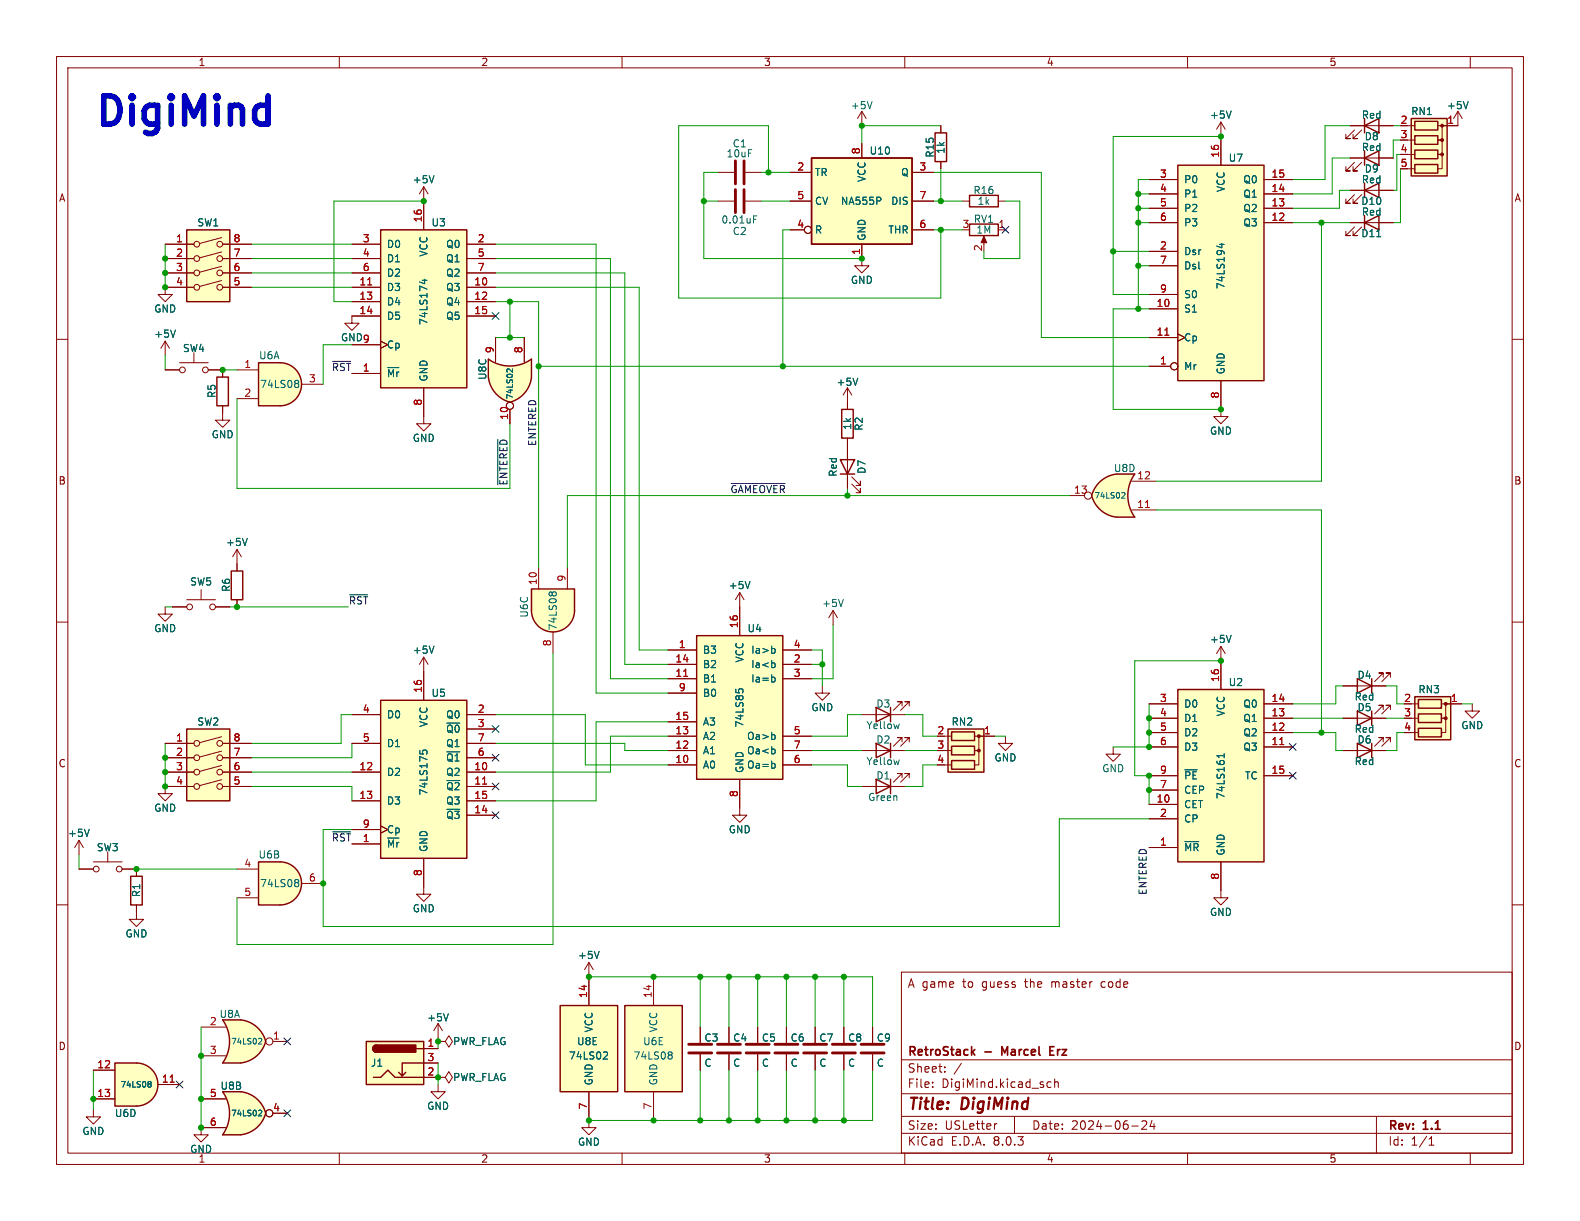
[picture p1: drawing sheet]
<svg xmlns="http://www.w3.org/2000/svg" width="279mm" height="216mm" viewBox="0 0 279 216" stroke-linecap="round" stroke-linejoin="round" font-family="sans-serif">
<g fill="none" stroke="#840000" stroke-width=".18">
<path d="M10 10h259.4v195.9h-259.4zM12 12h255.4v191.9h-255.4zM60 10v2M110 10v2M152.4 19.7l-.8 1.3M152.4 19.7v2.5M152.4 19.7l.8 1.3M160 10v2M210 10v2M260 10v2M166.4 22.2v1.3M166.4 28.6v1.2"/>
<path d="M170.2 35.6h1.2M176.5 35.6h1.3M10 60h2M29.2 50.8v1.3h1.3l-1.3 1.2-1.3-1.2h1.3M152.4 45.7v1.3h1.3l-1.3 1.3-1.3-1.3h1.3M267.4 60h2M29.2 65.4h2.5M29.2 60.3l-.8 1.3M29.2 60.3v2.6M29.2 60.3l.8 1.3M31.7 64.1h5.1M34.3 62.4v1.7"/>
<path d="M36.8 65.4h2.6M10 110h2M267.4 110h2M10 160h2M267.4 160h2M159.4 171.9h108v32h-108zM139.1 181.6v2.8M139.1 186.4v2.8M159.4 197.4h108M159.4 193.4h108M159.4 187.4h108M164.9 192.1v.2"/>
<path d="M164.9 191.4v.1M167.1 189.4v.2M167.1 188.7v.1M170 188l-1.3 1.9M176.3 198.7l-.3 .1M179.4 197.4v3M185.9 191.4l-.5-.1-.3 .3v.4l.2 .2h.6M186.5 191.4l.2-.1 .4 .1v.9M186.5 190.8v1.5M200.1 199.1h1.2M201.9 198.3l.6-.1 .2 .1 .1 .3-.9 1.1h.9M203.7 198.1l-.3 1.1h.9"/>
<path d="M204.1 198.7v1M243.4 197.4v6.5M60 203.9v2M110 203.9v2M159.4 200.4h108M160 203.9v2M210 203.9v2M252.7 202.5h.9M252.7 201.4l.4-.4v1.5M260 203.9v2"/>
<circle cx="32.3" cy="65.4" r=".51"/>
<circle cx="36.3" cy="65.4" r=".51"/>
</g>
<path d="M172 186l.4 .6M172.4 185.6l-.6 .5M177.7 186.1l-.5-1v1.5M185.7 185.8h.5M186.4 185.1h-.7v1.5h.7" fill="none" stroke="#840000" stroke-width=".3"/>
<path d="M154.2 18l-.4 1.2M31 58.4l-.4 1.2" fill="none" stroke="#006464" stroke-width=".18"/>
<path d="M165.4 23.5h2v5.1h-2zM171.4 34.5h5.1v2.1h-5.1z" fill="none" stroke="#840000" stroke-width=".25"/>
<path d="M137 186.2h4.1M137 184.7h4.1" fill="none" stroke="#840000" stroke-width=".51"/>
<path d="M33 40.6h7.6v12.7h-7.6z" fill="#ffffc2"/>
<g fill="none" stroke="#840000" stroke-width=".18">
<path d="M29.2 43.2h5.1M29.2 45.7h5.1M29.2 48.3h5.1M29.2 50.8h5.1M39.2 49.6l-3.9 1M39.2 47.1l-3.9 1M39.2 44.6l-3.9 1M39.2 42l-3.9 1.1M39.4 43.2h5M39.4 45.7h5M39.4 48.3h5M39.4 50.8h5"/>
<path d="M174 42.2v1M176.5 40.6h1.3M215.9 72.4v1.3h1.3l-1.3 1.2-1.3-1.2h1.3M41.9 97.2v3.8M41.9 97.2l-.8 1.2M41.9 97.2l.8 1.2M29.2 107.3v1.3h1.3l-1.3 1.3-1.3-1.3h1.3M30.5 107.3h2.5M33 106h5.1M35.6 104.3v1.7M38.1 107.3h2.5M41.9 106v1.3"/>
<circle cx="34.8" cy="43.2" r=".51"/>
<circle cx="34.8" cy="45.7" r=".51"/>
<circle cx="34.8" cy="48.3" r=".51"/>
<circle cx="34.8" cy="50.8" r=".51"/>
<circle cx="38.9" cy="48.3" r=".51"/>
<circle cx="38.9" cy="45.7" r=".51"/>
<circle cx="38.9" cy="43.2" r=".51"/>
<circle cx="38.9" cy="50.8" r=".51"/>
<circle cx="33.5" cy="107.3" r=".51"/>
<circle cx="37.6" cy="107.3" r=".51"/>
</g>
<path d="M171.4 39.6h5.1v2.1h-5.1zM33 40.6h7.6v12.7h-7.6zM40.9 101h2v5h-2z" fill="none" stroke="#840000" stroke-width=".25"/>
<path d="M174 41.8l.5 1.1h-1z" fill="#840000" stroke="#840000" stroke-width=".18"/>
<path d="M43.7 95.2l-.4 1.3" fill="none" stroke="#006464" stroke-width=".18"/>
<path d="M208.3 29.2h15.2v38.1h-15.2z" fill="#ffffc2"/>
<path d="M208.3 29.2h15.2v38.1h-15.2z" fill="none" stroke="#840000" stroke-width=".25"/>
<g fill="none" stroke="#840000" stroke-width=".18">
<path d="M203.2 39.4h5.1M203.2 36.8h5.1M203.2 34.3h5.1M203.2 31.8h5.1M215.9 21.6v7.6M215.9 21.6l-.8 1.3M215.9 21.6l.8 1.3M223.5 39.4h5.1M223.5 36.8h5.1M223.5 34.3h5.1M223.5 31.8h5.1M203.2 54.6h5.1"/>
<path d="M203.2 59.7h5.1M203.2 44.5h5.1M203.2 47h5.1M203.2 52.1h5.1M208.3 59.1l1.2 .6-1.2 .6M203.2 64.8h3.8M215.9 67.3v5.1"/>
<circle cx="207.6" cy="64.8" r=".63"/>
</g>
<path d="M206 59.3h.7" fill="none" stroke="#a90000" stroke-width=".18"/>
<path d="M217.7 19.6l-.4 1.3M215.6 43.2h.9M216.1 43v.8l-1-.3" fill="none" stroke="#006464" stroke-width=".18"/>
<path d="M250.2 123.2h6.3v7.6h-6.3z" fill="#ffffc2"/>
<path d="M38.4 66.7h2v5.1h-2zM240 120l2.6 1.3-2.6 1.3zM242.6 120v2.6M250.2 123.2h6.3v7.6h-6.3zM250.8 123.7h4.1v1.5h-4.1zM250.8 126.2h4.1v1.6h-4.1zM250.8 128.8h4.1v1.5h-4.1z" fill="none" stroke="#840000" stroke-width=".25"/>
<g fill="#840000" stroke="#840000" stroke-width=".18">
<circle cx="255.7" cy="124.5" r=".25"/>
<circle cx="255.7" cy="127" r=".25"/>
</g>
<g fill="none" stroke="#840000" stroke-width=".18">
<path d="M39.4 71.8v2.5h1.2l-1.2 1.3-1.3-1.3h1.3M39.4 65.4v1.3M215.9 114.3l-.8 1.3M215.9 114.3v2.5M215.9 114.3l.8 1.3M244.6 119.8v-.8h-.8h.8l-1.5 1.5M245.9 119.8v-.8h-.8h.8l-1.6 1.5M237.5 121.3h7.6M249.6 124.5h1.2M249.6 127h1.2M249.6 129.5h1.2M254.9 124.5h.8v2.5h-.8h.8v2.5h-.8"/>
<path d="M255.9 124.5h2.5M260.3 124.5v1.2h1.3l-1.3 1.3-1.2-1.3h1.2"/>
</g>
<path d="M217.7 112.3l-.4 1.3" fill="none" stroke="#006464" stroke-width=".18"/>
<path d="M49.5 64.1a3.8 3.8 0 0 1 3.8 3.8 3.8 3.8 0 0 1-3.8 3.9z" fill="#ffffc2" stroke="#ffffc2" stroke-width=".18"/>
<path d="M45.7 64.1h3.8v7.7h-3.8z" fill="#ffffc2"/>
<path d="M45.7 64.1h3.8a3.8 3.8 0 0 1 3.8 3.8 3.8 3.8 0 0 1-3.8 3.9h-3.8zM240 131.4l2.6 1.3-2.6 1.3zM240 125.7l2.6 1.3-2.6 1.3zM242.6 125.7v2.6M242.6 131.4v2.6" fill="none" stroke="#840000" stroke-width=".25"/>
<g fill="none" stroke="#840000" stroke-width=".18">
<path d="M41.9 65.4h3.8M41.9 70.5h3.8M53.3 67.9h3.8M237.5 132.7h7.6M237.5 127h7.6M244.6 131.2v-.8h-.8h.8l-1.5 1.6M244.6 125.5v-.8h-.8h.8l-1.5 1.5M245.9 131.2v-.8h-.8h.8l-1.6 1.6M245.9 125.5v-.8h-.8h.8l-1.6 1.5M74.9 156.8v1.3h1.3l-1.3 1.3-1.2-1.3h1.2M215.9 157.5v1.3h1.3l-1.3 1.2-1.3-1.2h1.3M104.1 170.2l-.7 1.3"/>
<path d="M104.1 170.2v2.5M104.1 170.2l.8 1.3M77.5 190.5h1.2l.7-1 .6 1-.6 1-.7-1M77.5 190.5h.1M77.5 181l-.8 1.2M77.5 181v2.5M77.5 181l.7 1.2M134 181.6v2.8M134 186.4v2.8"/>
</g>
<path d="M52.3 67.3h.3l.2 .2-.2 .3M52.3 67.8h.3M52.6 67.8l.2 .2v.3l-.1 .2h-.4M79.3 179.2l-.4 1.3M106 168.2l-.5 1.3" fill="none" stroke="#006464" stroke-width=".18"/>
<path d="M132 186.2h4M132 184.7h4" fill="none" stroke="#840000" stroke-width=".51"/>
<path d="M64.8 184.2h10.1v7.6h-10.1z" fill="#ffffc2"/>
<path d="M64.8 184.2h10.1v7.6h-10.1zM66 190.5h1.3l1.3-1.3 1.2 1.3h5.1M66.5 184.8a.64 .64 0 0 0-.6 .6 .64 .64 0 0 0 .6 .7M71.8 189.6l-.7 .6M73.7 185.4h1.2M74.9 188h-3.8v2.2l-.6-.6" fill="none" stroke="#840000" stroke-width=".25"/>
<g fill="#840000" stroke="#840000" stroke-width=".25">
<path d="M66.1 185l.4-.2v1.3a.63 .63 0 0 1-.5-.4 .63 .63 0 0 1 .1-.7z"/>
<path d="M66.5 184.8h7v1.3h-7z"/>
</g>
<path d="M74.9 185.4h2.6M74.9 190.5h2.6M74.9 188h2.6" fill="none" stroke="#840000" stroke-width=".18"/>
<path d="M208.3 121.9h15.2v30.5h-15.2z" fill="#ffffc2"/>
<path d="M241.3 39.4l2.5-1.3v2.5zM241.3 33.7l2.5-1.3v2.5zM241.3 27.9l2.5-1.2v2.5zM241.3 22.2l2.5-1.2v2.5zM241.3 21v2.5M241.3 26.7v2.5M241.3 32.4v2.5M241.3 38.1v2.5M208.3 121.9h15.2v30.5h-15.2z" fill="none" stroke="#840000" stroke-width=".25"/>
<g fill="none" stroke="#840000" stroke-width=".18">
<path d="M257.8 19.7l-.8 1.3M257.8 19.7v2.5M257.8 19.7l.8 1.3M238.8 39.4h7.6M238.8 33.7h7.6M238.8 27.9h7.6M238.8 22.2h7.6M239.5 34.4l-1.5 1.5h.8h-.8v-.7M239.5 28.7l-1.5 1.5h.8h-.8v-.7M239.5 23l-1.5 1.5h.8h-.8v-.8M240.8 34.4l-1.5 1.5h.7h-.7v-.7M240.8 28.7l-1.5 1.5h.7h-.7v-.7"/>
<path d="M240.8 23l-1.5 1.5h.7h-.7v-.8M239.5 40.1l-1.5 1.6h.8h-.8v-.8M240.8 40.1l-1.5 1.6h.7h-.7v-.8M215.9 116.8v5.1M203.2 132.1h5.1M203.2 129.5h5.1M203.2 127h5.1M203.2 124.5h5.1M203.2 137.2h5.1M203.2 139.7h5.1M223.5 132.1h5.1M223.5 129.5h5.1"/>
<path d="M223.5 127h5.1M223.5 124.5h5.1M223.5 137.2h5.1M203.2 149.9h5.1M203.2 142.2h5.1M203.2 144.8h5.1M215.9 152.4v5.1M77.5 184.2h1.2l.7-1.1 .6 1.1-.6 1-.7-1M77.5 184.2h.1"/>
</g>
<path d="M259.6 18l-.4 1.2M243.4 41.9h.8M209.5 136.1h2.2M216.5 133.3v.7M216.5 133.6h-1.3l.4 .4M209.5 148.8h2.5" fill="none" stroke="#006464" stroke-width=".18"/>
<path d="M226.3 131.7h.7" fill="none" stroke="#a90000" stroke-width=".18"/>
<path d="M249.6 21h6.3v10.1h-6.3z" fill="#ffffc2"/>
<path d="M249.6 21h6.3v10.1h-6.3zM250.2 21.5h4.1v1.5h-4.1zM250.2 24h4.1v1.5h-4.1zM250.2 26.5h4.1v1.6h-4.1zM250.2 29.1h4.1v1.5h-4.1z" fill="none" stroke="#840000" stroke-width=".25"/>
<g fill="#840000" stroke="#840000" stroke-width=".18">
<circle cx="255" cy="22.2" r=".25"/>
<circle cx="255" cy="24.8" r=".25"/>
<circle cx="255" cy="27.3" r=".25"/>
</g>
<path d="M127 30.5h2.8M131.8 30.5h2.8M248.9 22.2h1.3M248.9 24.8h1.3M248.9 27.3h1.3M248.9 29.8h1.3M254.3 22.2h.7v2.6h-.7h.7v2.5h-.7h.7v2.5h-.7M255.3 22.2h2.5M77.5 191.8v1.2h1.2l-1.2 1.3-1.3-1.3h1.3" fill="none" stroke="#840000" stroke-width=".18"/>
<path d="M130 28.4v4.1M131.6 28.4v4.1" fill="none" stroke="#840000" stroke-width=".51"/>
<path d="M99.1 177.8h10.1v15.2h-10.1z" fill="#ffffc2"/>
<path d="M148.8 72.4h2.1v5.1h-2.1zM148.6 81.3h2.5l-1.2 2.5zM148.6 83.8h2.5M99.1 177.8h10.1v15.2h-10.1z" fill="none" stroke="#840000" stroke-width=".25"/>
<path d="M149.9 68.6l-.8 1.3M149.9 68.6v3.8M149.9 77.5v8.9M149.9 68.6l.7 1.3M150.6 85.6l1.5 1.5v-.7v.7h-.7M150.6 84.3l1.5 1.6v-.8v.8h-.7M104.1 172.7v5.1M104.1 193v5.1" fill="none" stroke="#840000" stroke-width=".18"/>
<path d="M151.7 66.9l-.4 1.2M106.9 186l.4 .1 .1 .3-.8 .9h.8" fill="none" stroke="#006464" stroke-width=".18"/>
<path d="M110.5 177.8h10.1v15.2h-10.1z" fill="#ffffc2"/>
<path d="M110.5 177.8h10.1v15.2h-10.1z" fill="none" stroke="#840000" stroke-width=".25"/>
<path d="M115.6 172.7v5.1M115.6 193v5.1" fill="none" stroke="#840000" stroke-width=".18"/>
<path d="M118.4 186h.2l.3 .2-.3 .3M118.4 186.5h.2M118.6 186.5l.3 .3v.2l-.2 .2-.3 .1" fill="none" stroke="#006464" stroke-width=".18"/>
<path d="M143.5 27.9h17.8v15.3h-17.8z" fill="#ffffc2"/>
<path d="M143.5 27.9h17.8v15.3h-17.8z" fill="none" stroke="#840000" stroke-width=".25"/>
<g fill="none" stroke="#840000" stroke-width=".18">
<path d="M127 35.6h2.8M131.8 35.6h2.8M139.7 30.5h3.8M139.7 35.6h3.8M152.4 25.4v2.5M161.3 30.5h3.8M161.3 35.6h3.8M139.7 40.6h2.5M152.4 43.2v2.5M161.3 40.6h3.8M145.4 121.3v1.3h1.3l-1.3 1.2-1.3-1.2h1.3M130.8 142.9v1.2h1.3l-1.3 1.3-1.3-1.3h1.3"/>
<circle cx="142.9" cy="40.6" r=".63"/>
</g>
<path d="M133.3 38.8h.4M133.3 38.2h.6M155.7 35v.4" fill="none" stroke="#006464" stroke-width=".18"/>
<path d="M130 33.5v4.1M131.6 33.5v4.1" fill="none" stroke="#840000" stroke-width=".51"/>
<path d="M123.2 112.4h15.2v25.4h-15.2z" fill="#ffffc2"/>
<path d="M123.2 112.4h15.2v25.4h-15.2zM154.9 131.4l2.6 1.3-2.6 1.3zM154.9 125.1l2.6 1.3-2.6 1.2zM154.9 137.8l2.6 1.3-2.6 1.2zM157.5 125.1v2.5M157.5 131.4v2.6M157.5 137.8v2.5" fill="none" stroke="#840000" stroke-width=".25"/>
<g fill="none" stroke="#840000" stroke-width=".18">
<path d="M118.1 114.9h5.1M118.1 117.5h5.1M130.8 107.3v5.1M138.4 114.9h5.1M138.4 117.5h5.1M118.1 135.3h5.1M118.1 120h5.1M118.1 132.7h5.1M118.1 130.2h5.1M118.1 127.6h5.1M118.1 122.6h5.1M130.8 137.8v5.1"/>
<path d="M138.4 135.3h5.1M138.4 120h5.1M138.4 132.7h5.1M138.4 130.2h5.1M152.4 132.7h7.6M152.4 126.4h7.6M152.4 139.1h7.6M159.5 131.2v-.8h-.8h.8l-1.5 1.6M159.5 124.8v-.7h-.8h.8l-1.5 1.5M159.5 137.5v-.7h-.8h.8l-1.5 1.5M160.8 131.2v-.8h-.8h.8l-1.5 1.6M160.8 124.8v-.7h-.8h.8l-1.5 1.5"/>
<path d="M160.8 137.5v-.7h-.8h.8l-1.5 1.5"/>
</g>
<path d="M120.9 119.6h.7" fill="none" stroke="#a90000" stroke-width=".18"/>
<path d="M136.6 117.2l.4 .1 .1 .1-.1 .5-.4 .2M136.6 114.7h.4l.1 .2-.1 .5-.4 .1M136.6 119.7l.4 .1 .1 .2-.1 .5-.4 .1M130.1 121.9v.6M130.6 122.3v-.3l.2-.2 .5 .1 .1 .4M136.8 129.9l.3 .2v.4l-.3 .3M136.8 132.4l.3 .3v.4l-.3 .2M136.8 135l.3 .2v.4l-.3 .2M159 134.4l-.2 .8M159 128l-.2 .8" fill="none" stroke="#006464" stroke-width=".18"/>
<path d="M167.6 128.9h6.4v7.6h-6.4z" fill="#ffffc2"/>
<path d="M167.6 128.9h6.4v7.6h-6.4zM168.3 129.4h4v1.5h-4zM168.3 132h4v1.5h-4zM168.3 134.5h4v1.5h-4z" fill="none" stroke="#840000" stroke-width=".25"/>
<g fill="#840000" stroke="#840000" stroke-width=".18">
<circle cx="173.1" cy="130.2" r=".25"/>
<circle cx="173.1" cy="132.7" r=".25"/>
</g>
<path d="M130.8 104.8l-.8 1.2M130.8 104.8v2.5M130.8 104.8l.8 1.2M147.3 108l-.7 1.2M147.3 108v2.5M147.3 108l.8 1.2M167 130.2h1.3M167 132.7h1.3M167 135.3h1.3M172.3 130.2h.8v2.5h-.8h.8v2.6h-.8M173.4 130.2h2.5" fill="none" stroke="#840000" stroke-width=".18"/>
<path d="M132.6 102.8l-.4 1.3M149.1 106l-.4 1.3" fill="none" stroke="#006464" stroke-width=".18"/>
<path d="M194.3 85.4a5.2 5.2 0 0 1 3.2-1.6l.6 5.2-5.1-1.4 .5-1.1z" fill="#ffffc2" stroke="#ffffc2" stroke-width=".18"/>
<path d="M197.5 83.8h3.2M197.5 91.4h3.2" fill="none" stroke="#ffffc2" stroke-width=".18"/>
<path d="M197.5 83.8h3.2a6.7 6.7 0 0 0 0 7.6h-3.2z" fill="#ffffc2"/>
<g fill="#ffffc2" stroke="#ffffc2" stroke-width=".18">
<path d="M193 87.6l5-1.3-.5 5.1a5.1 5.1 0 0 1-4.5-3.8z"/>
<path d="M42 182.8l5 1.3a5.2 5.2 0 0 1-4.4 3.9z"/>
</g>
<path d="M197.5 91.4h3.2a6.6 6.6 0 0 1 0-7.6h-3.2a5.2 5.2 0 0 0-4.5 3.8 5.1 5.1 0 0 0 4.5 3.8" fill="none" stroke="#840000" stroke-width=".25"/>
<g fill="none" stroke="#840000" stroke-width=".18">
<path d="M189.2 87.6h2.6M200.2 90.2h4.3M200.2 85.1h4.3M177.8 130.2v1.2h1.3l-1.3 1.3-1.3-1.3h1.3M196.8 132.1v1.3h1.3l-1.3 1.2-1.2-1.2h1.2M35.6 199.4v1.3h1.2l-1.2 1.2-1.3-1.2h1.3"/>
<circle cx="192.4" cy="87.6" r=".63"/>
</g>
<path d="M202.6 89.8h.7" fill="none" stroke="#a90000" stroke-width=".18"/>
<path d="M198.5 87.1h.3l.1 .3-.6 .7h.6" fill="none" stroke="#006464" stroke-width=".18"/>
<path d="M39.4 188h3.1M39.4 180.3h3.1" fill="none" stroke="#ffffc2" stroke-width=".18"/>
<path d="M39.4 180.3h3.1v7.7h-3.1a6.7 6.7 0 0 0 0-7.7z" fill="#ffffc2"/>
<g fill="#ffffc2" stroke="#ffffc2" stroke-width=".18">
<path d="M42.6 180.3a5.1 5.1 0 0 1 4.4 3.9l-5 1.3z"/>
<path d="M42 195.5l5 1.3a5.2 5.2 0 0 1-4.4 3.9z"/>
</g>
<path d="M42.5 180.3h-3.1a6.6 6.6 0 0 1 0 7.7h3.1M42.6 180.3a5.1 5.1 0 0 1 4.4 3.8 5.2 5.2 0 0 1-4.4 3.9" fill="none" stroke="#840000" stroke-width=".25"/>
<g fill="none" stroke="#840000" stroke-width=".18">
<path d="M35.6 181.6h4.3M35.6 186.7h4.3M48.3 184.2h2.5"/>
<circle cx="47.6" cy="184.1" r=".63"/>
</g>
<path d="M45.9 183.6l.3 .1 .1 .2-.6 .7h.6" fill="none" stroke="#006464" stroke-width=".18"/>
<path d="M39.4 193h3.1M39.4 200.7h3.1" fill="none" stroke="#ffffc2" stroke-width=".18"/>
<path d="M39.4 193h3.1v7.7h-3.1a6.7 6.7 0 0 0 0-7.7z" fill="#ffffc2"/>
<g fill="#ffffc2" stroke="#ffffc2" stroke-width=".18">
<path d="M42.6 193a5.1 5.1 0 0 1 4.4 3.9l-5 1.3z"/>
<path d="M49.5 152.4a3.8 3.8 0 0 1 3.8 3.8 3.8 3.8 0 0 1-3.8 3.8z"/>
</g>
<path d="M42.5 193h-3.1a6.6 6.6 0 0 1 0 7.7h3.1M42.6 193a5.1 5.1 0 0 1 4.4 3.8 5.2 5.2 0 0 1-4.4 3.9" fill="none" stroke="#840000" stroke-width=".25"/>
<g fill="none" stroke="#840000" stroke-width=".18">
<path d="M35.6 194.3h4.3M35.6 199.4h4.3M48.3 196.9h2.5"/>
<circle cx="47.6" cy="196.8" r=".63"/>
</g>
<path d="M45.9 196.3l.3 .1 .1 .2-.6 .7h.6" fill="none" stroke="#006464" stroke-width=".18"/>
<path d="M45.7 152.4h3.8v7.6h-3.8z" fill="#ffffc2"/>
<path d="M45.7 152.4h3.8a3.8 3.8 0 0 1 3.8 3.8 3.8 3.8 0 0 1-3.8 3.8h-3.8z" fill="none" stroke="#840000" stroke-width=".25"/>
<g fill="none" stroke="#840000" stroke-width=".18">
<path d="M29.2 139.1v1.2h1.3l-1.3 1.3-1.3-1.3h1.3M14 153.7h2.5M14 148.6l-.8 1.3M14 148.6v2.5M14 148.6l.7 1.3M16.5 152.4h5.1M19 150.6v1.8M21.6 153.7h2.5M41.9 153.7h3.8M41.9 158.8h3.8M53.3 156.2h3.8M123.8 181.6v2.8"/>
<path d="M123.8 186.4v2.8"/>
<circle cx="17" cy="153.7" r=".51"/>
<circle cx="21.1" cy="153.7" r=".51"/>
</g>
<path d="M15.8 146.6l-.4 1.3M52.3 155.5h.3l.2 .3-.2 .3M52.3 156.1h.3M52.6 156.1l.2 .2v.2l-.1 .2-.4 .1" fill="none" stroke="#006464" stroke-width=".18"/>
<path d="M121.8 186.2h4.1M121.8 184.7h4.1" fill="none" stroke="#840000" stroke-width=".51"/>
<path d="M24.1 188a3.8 3.8 0 0 1 3.8 3.8 3.8 3.8 0 0 1-3.8 3.8z" fill="#ffffc2" stroke="#ffffc2" stroke-width=".18"/>
<path d="M20.3 188h3.8v7.6h-3.8z" fill="#ffffc2"/>
<path d="M20.3 188h3.8a3.8 3.8 0 0 1 3.8 3.8 3.8 3.8 0 0 1-3.8 3.8h-3.8z" fill="none" stroke="#840000" stroke-width=".25"/>
<path d="M74.9 116.2l-.7 1.3M74.9 116.2v2.5M74.9 116.2l.8 1.3M16.5 189.2h3.8M16.5 194.3h3.8M27.9 191.8h3.8" fill="none" stroke="#840000" stroke-width=".18"/>
<path d="M30.1 191.4h.7" fill="none" stroke="#a90000" stroke-width=".18"/>
<path d="M76.7 114.2l-.4 1.3M26.3 191.2l.4 .2-.2 .3M26.3 191.7h.2M26.5 191.7l.2 .3-.4 .2" fill="none" stroke="#006464" stroke-width=".18"/>
<path d="M67.3 123.8h15.2v28h-15.2z" fill="#ffffc2"/>
<path d="M67.3 123.8h15.2v28h-15.2z" fill="none" stroke="#840000" stroke-width=".25"/>
<g fill="none" stroke="#840000" stroke-width=".18">
<path d="M74.9 118.7v5.1M62.2 136.5h5.1M62.2 126.4h5.1M62.2 131.4h5.1M82.5 136.5h5.1M82.5 139.1h5.1M82.5 126.4h5.1M82.5 128.9h5.1M82.5 131.4h5.1M82.5 134h5.1M62.2 149.2h5.1M62.2 141.6h5.1"/>
<path d="M62.2 146.7h5.1M67.3 146.1l1.3 .6-1.3 .6M74.9 151.8v5M82.5 141.6h5.1M82.5 144.1h5.1M16.5 196.2v1.3h1.3l-1.3 1.3-1.3-1.3h1.3"/>
</g>
<path d="M85.3 138.6h.8" fill="none" stroke="#a90000" stroke-width=".18"/>
<path d="M74.2 132.7v.6M74.7 133.2v-.3l.3-.3 .4 .1 .1 .5" fill="none" stroke="#006464" stroke-width=".18"/>
<path d="M33 128.9h7.6v12.7h-7.6z" fill="#ffffc2"/>
<g fill="none" stroke="#840000" stroke-width=".18">
<path d="M74.9 73.7v1.2h1.3l-1.3 1.3-1.2-1.3h1.2M29.2 131.4h5.1M29.2 134h5.1M29.2 136.5h5.1M29.2 139.1h5.1M39.2 137.9l-3.9 1M39.2 135.4l-3.9 1M39.2 132.8l-3.9 1.1M39.2 130.3l-3.9 1M39.4 131.4h5M39.4 134h5M39.4 136.5h5"/>
<path d="M39.4 139.1h5M24.1 153.7v1.2M24.1 160v2.6h1.3l-1.3 1.2-1.2-1.2h1.2M128.9 181.6v2.8M128.9 186.4v2.8M149.2 181.6v2.8M149.2 186.4v2.8"/>
<circle cx="34.8" cy="131.4" r=".51"/>
<circle cx="34.8" cy="139.1" r=".51"/>
<circle cx="34.8" cy="136.5" r=".51"/>
<circle cx="34.8" cy="134" r=".51"/>
<circle cx="38.9" cy="131.4" r=".51"/>
<circle cx="38.9" cy="139.1" r=".51"/>
<circle cx="38.9" cy="136.5" r=".51"/>
<circle cx="38.9" cy="134" r=".51"/>
</g>
<path d="M33 128.9h7.6v12.7h-7.6zM23.1 154.9h2v5.1h-2z" fill="none" stroke="#840000" stroke-width=".25"/>
<path d="M126.9 186.2h4M126.9 184.7h4M147.2 186.2h4.1M147.2 184.7h4.1" fill="none" stroke="#840000" stroke-width=".51"/>
<path d="M94 108h7.6a3.8 3.8 0 0 1-3.8 3.7 3.8 3.8 0 0 1-3.8-3.7z" fill="#ffffc2" stroke="#ffffc2" stroke-width=".18"/>
<path d="M94 104.1h7.6v3.9h-7.6z" fill="#ffffc2"/>
<path d="M94 104.1h7.6v3.9a3.8 3.8 0 0 1-3.8 3.7 3.8 3.8 0 0 1-3.8-3.7z" fill="none" stroke="#840000" stroke-width=".25"/>
<path d="M62.2 55.9v1.3h1.3l-1.3 1.2-1.2-1.2h1.2M95.2 100.3v3.8M97.8 111.8v3.8M100.3 100.3v3.8M104.1 198.1v1.3h1.3l-1.3 1.3-1.2-1.3h1.2M144.1 181.6v2.8M144.1 186.4v2.8M154.3 181.6v2.8M154.3 186.4v2.8" fill="none" stroke="#840000" stroke-width=".18"/>
<path d="M97.6 104.9l-.3-.2-.1 .1-.1 .3M97.6 104.9l.3-.2h.2l.2 .1 .1 .3M97.6 104.9v.2" fill="none" stroke="#006464" stroke-width=".18"/>
<path d="M142.1 186.2h4.1M142.1 184.7h4.1M152.3 186.2h4M152.3 184.7h4" fill="none" stroke="#840000" stroke-width=".51"/>
<path d="M86.4 66.7l5.1-.6-1.3 5a5.2 5.2 0 0 1-3.8-4.4z" fill="#ffffc2" stroke="#ffffc2" stroke-width=".18"/>
<path d="M86.4 63.5v3.2M94 63.5v3.2" fill="none" stroke="#ffffc2" stroke-width=".18"/>
<path d="M86.4 63.5a6.7 6.7 0 0 0 7.6 0v3.2h-7.6z" fill="#ffffc2"/>
<path d="M88.9 66.1l5.1 .6a5.1 5.1 0 0 1-3.8 4.4z" fill="#ffffc2" stroke="#ffffc2" stroke-width=".18"/>
<path d="M86.4 66.7v-3.2a6.6 6.6 0 0 0 7.6 0v3.2M86.4 66.7a5.2 5.2 0 0 0 3.8 4.4 5.1 5.1 0 0 0 3.8-4.4" fill="none" stroke="#840000" stroke-width=".25"/>
<g fill="none" stroke="#840000" stroke-width=".18">
<path d="M74.9 33l-.7 1.3M74.9 33v2.6M74.9 33l.8 1.3M87.6 59.7v4.3M92.7 59.7v4.3"/>
<circle cx="90.2" cy="71.8" r=".63"/>
</g>
<path d="M76.7 31.1l-.4 1.2M90.6 65.2v.6l-.7-.6-.2 .1-.1 .4" fill="none" stroke="#006464" stroke-width=".18"/>
<path d="M67.3 40.6h15.2v28h-15.2z" fill="#ffffc2"/>
<path d="M67.3 40.6h15.2v28h-15.2z" fill="none" stroke="#840000" stroke-width=".25"/>
<g fill="none" stroke="#840000" stroke-width=".18">
<path d="M74.9 35.6v5M139.7 30.5h3.8M139.7 35.6h3.8M152.4 25.4v2.5M161.3 30.5h3.8M161.3 35.6h3.8M166.4 22.2v1.3M166.4 28.6v1.2M203.2 39.4h5.1M203.2 36.8h5.1M203.2 34.3h5.1M203.2 31.8h5.1"/>
<path d="M215.9 24.1v5.1M223.5 39.4h5.1M223.5 36.8h5.1M223.5 34.3h5.1M223.5 31.8h5.1M238.8 22.2h2.5M238.8 27.9h2.5M238.8 33.7h2.5M238.8 39.4h2.5M243.8 22.2h2.6M243.8 27.9h2.6M243.8 33.7h2.6"/>
<path d="M243.8 39.4h2.6M255.3 22.2h2.5M29.2 50.8h5.1M29.2 43.2h5.1M29.2 45.7h5.1M29.2 48.3h5.1M39.4 50.8h5M39.4 43.2h5M39.4 45.7h5M39.4 48.3h5M62.2 50.8h5.1M62.2 53.3h5.1"/>
<path d="M62.2 55.9h5.1M62.2 43.2h5.1M62.2 45.7h5.1M62.2 48.3h5.1M82.5 50.8h5.1M82.5 53.3h5.1M82.5 55.9h5.1M82.5 43.2h5.1M82.5 45.7h5.1M82.5 48.3h5.1M87.6 59.7v4.3M92.7 59.7v4.3"/>
<path d="M139.7 40.6h2.5M152.4 43.2v2.5M161.3 40.6h3.8M203.2 54.6h5.1M203.2 59.7h5.1M203.2 44.5h5.1M203.2 47h5.1M203.2 52.1h5.1M208.3 59.1l1.2 .6-1.2 .6M29.2 65.4h2.5M36.8 65.4h2.6v1.3M39.4 71.8v1.2"/>
<path d="M62.2 66h5.1M62.2 61h5.1M67.3 60.3l1.3 .7-1.3 .6M74.9 68.6v5.1M149.9 71.1v1.3M149.9 77.5v3.8M203.2 64.8h3.8M215.9 67.3v5.1M41.9 99.7v1.3M149.9 83.8v2.6M30.5 107.3h2.5M38.1 107.3h2.5"/>
<path d="M41.9 106v1.3M74.9 118.7v5.1M118.1 114.9h5.1M118.1 117.5h5.1M130.8 107.3v5.1M138.4 114.9h5.1M138.4 117.5h5.1M215.9 116.8v5.1M29.2 136.5h5.1M29.2 139.1h5.1M29.2 131.4h5.1M29.2 134h5.1"/>
<path d="M39.4 136.5h5M39.4 139.1h5M39.4 131.4h5M39.4 134h5M62.2 136.5h5.1M62.2 126.4h5.1M62.2 131.4h5.1M82.5 136.5h5.1M82.5 139.1h5.1M82.5 126.4h5.1M82.5 128.9h5.1M82.5 131.4h5.1"/>
<path d="M82.5 134h5.1M118.1 135.3h5.1M118.1 120h5.1M118.1 132.7h5.1M118.1 130.2h5.1M118.1 127.6h5.1M118.1 122.6h5.1M130.8 137.8v5.1M138.4 135.3h5.1M138.4 120h5.1M138.4 132.7h5.1M138.4 130.2h5.1"/>
<path d="M173.4 130.2h2.5M203.2 132.1h5.1M203.2 129.5h5.1M203.2 127h5.1M203.2 124.5h5.1M203.2 137.2h5.1M203.2 139.7h5.1M223.5 132.1h5.1M223.5 129.5h5.1M223.5 127h5.1M223.5 124.5h5.1M223.5 137.2h5.1"/>
<path d="M237.5 132.7h2.5M237.5 127h2.5M237.5 121.3h2.5M242.6 132.7h2.5M242.6 127h2.5M242.6 121.3h2.5M255.9 124.5h2.5M14 153.7h2.5M21.6 153.7h2.5v1.2M62.2 149.2h5.1M62.2 141.6h5.1M62.2 146.7h5.1"/>
<path d="M67.3 146.1l1.3 .6-1.3 .6M74.9 151.8v5M82.5 141.6h5.1M82.5 144.1h5.1M203.2 149.9h5.1M203.2 142.2h5.1M203.2 144.8h5.1M215.9 152.4v5.1M24.1 160v1.3M104.1 172.7v5.1M16.5 189.2h3.8M16.5 194.3h3.8"/>
<path d="M27.9 191.8h3.8M35.6 194.3h4.3M35.6 199.4h4.3M48.3 196.9h2.5M74.9 185.4h2.6M74.9 190.5h2.6M74.9 188h2.6M77.5 190.5h.1M77.5 184.2h.1M104.1 193v5.1M123.8 181.6v2.8M123.8 186.4v2.8"/>
<path d="M128.9 181.6v2.8M128.9 186.4v2.8M134 181.6v2.8M134 186.4v2.8M139.1 181.6v2.8M139.1 186.4v2.8M144.1 181.6v2.8M144.1 186.4v2.8M149.2 181.6v2.8M149.2 186.4v2.8M154.3 181.6v2.8M154.3 186.4v2.8"/>
<circle cx="142.9" cy="40.6" r=".63"/>
<circle cx="90.2" cy="71.8" r=".63"/>
<circle cx="207.6" cy="64.8" r=".63"/>
<circle cx="47.6" cy="196.8" r=".63"/>
</g>
<g fill="none" stroke="#006464" stroke-width=".18">
<path d="M217.7 19.6l-.4 1.3M259.6 18l-.4 1.2M76.7 31.1l-.4 1.2M155.7 35v.4M31 58.4l-.4 1.2M74.7 49.6h.8M75.1 49.4v.8l-.9-.3M215.6 43.2h.9M216.1 43v.8l-1-.3M243.4 41.9h.8M68.6 65h1.9M90.6 65.2v.6l-.7-.6-.2 .1-.1 .4"/>
<path d="M151.7 66.9l-.4 1.2M43.7 95.2l-.4 1.3M76.7 114.2l-.4 1.3M132.6 102.8l-.4 1.3M136.6 117.2l.4 .1 .1 .1-.1 .5-.4 .2M136.6 114.7h.4l.1 .2-.1 .5-.4 .1M136.6 119.7l.4 .1 .1 .2-.1 .5-.4 .1M217.7 112.3l-.4 1.3M74.2 132.7v.6M74.7 133.2v-.3l.3-.3 .4 .1 .1 .5M130.1 121.9v.6M130.6 122.3v-.3l.2-.2 .5 .1 .1 .4"/>
<path d="M136.8 129.9l.3 .2v.4l-.3 .3M136.8 132.4l.3 .3v.4l-.3 .2M136.8 135l.3 .2v.4l-.3 .2M209.5 136.1h2.2M216.5 133.3v.7M216.5 133.6h-1.3l.4 .4M15.8 146.6l-.4 1.3M209.5 148.8h2.5M79.3 179.2l-.4 1.3M106 168.2l-.5 1.3M26.3 191.2l.4 .2-.2 .3M26.3 191.7h.2"/>
<path d="M26.5 191.7l.2 .3-.4 .2M45.9 196.3l.3 .1 .1 .2-.6 .7h.6M106.9 186l.4 .1 .1 .3-.8 .9h.8"/>
</g>
<path d="M65 50.4h.7M206 59.3h.7M120.9 119.6h.7M85.3 138.6h.8M226.3 131.7h.7M30.1 191.4h.7" fill="none" stroke="#a90000" stroke-width=".18"/>
<path d="M58.8 63.9h3.2M88 77.7v8M129.3 85.5h9.5M61.8 105.2h3.2M58.8 147.1h3.2" fill="none" stroke="#0f0f0f" stroke-width=".18"/>
<g fill="none" stroke="#009600" stroke-width=".18">
<path d="M74.9 35.6h-15.8v17.7h3.1M124.5 35.6h2.5M127 30.5h-2.5v15.2h27.9M134.6 35.6h5.1M134.6 30.5h5.1M135.9 30.5v-8.3h-15.9v30.5h46.4v-12.1M165.1 35.6h5.1M165.1 30.5h19v29.2h19.1M166.4 22.2h-14v3.2M166.4 29.8v5.8M177.8 35.6h2.5v10.1h-6.3v-1.2M201.3 39.4h1.9"/>
<path d="M201.3 34.3h1.9M201.3 36.8h1.9M203.2 31.8h-1.9v22.8M215.9 24.1h-19.1v28h6.4M228.6 39.4h10.2M233.7 39.4v45.7h-29.2M238.8 22.2h-4.5v9.6h-5.7M238.8 33.7h-1.9v3.1h-8.3M238.8 27.9h-3.2v6.4h-7M246.4 22.2h1.2M247 27.3v6.4h-.6M247.6 29.8v9.6h-1.2"/>
<path d="M247.6 24.8h-1.2v3.1M29.2 43.2v7.6M44.4 43.2h17.8M44.4 45.7h17.8M44.4 48.3h17.8M44.4 50.8h17.8M87.6 50.8h25.4v64.1h5.1M87.6 48.3h22.9v69.2h7.6M87.6 53.3h7.6v47M87.6 59.7h5.1M87.6 43.2h17.8v79.4h12.7M87.6 45.7h20.3v74.3h10.2"/>
<path d="M90.2 53.3v6.4M139.7 40.6h-1.3v24.2M165.1 40.6h5.1M196.8 44.5h6.4M201.3 47h1.9M203.2 54.6h-6.4v17.8h19.1M29.2 62.9v2.5M39.4 65.4h2.5M41.9 70.5v15.9h48.3v-11.5M62.2 61h-5.1v6.9M95.2 64.8h108M149.9 86.4v1.2"/>
<path d="M189.2 87.6h-88.9v12.7M204.5 90.2h29.2v39.3M29.2 107.3h1.3M40.6 107.3h21M97.8 115.6v51.4h-55.9v-8.2M143.5 114.9h1.9v6.4M143.5 117.5h1.9M147.3 110.5v9.5h-3.8M215.9 116.8h-15.2v20.4h2.5v5M29.2 131.4v7.7M44.4 136.5h17.8M44.4 139.1h17.8v2.5"/>
<path d="M62.2 126.4h-1.9v5h-15.9M62.2 131.4v2.6h-17.8M87.6 131.4h22.9v1.3h7.6M87.6 126.4h15.9v8.9h14.6M118.1 130.2h-10.2v6.3h-20.3M118.1 127.6h-12.7v14h-17.8M143.5 135.3h6.4v3.8h2.5M143.5 132.7h8.9M152.4 126.4h-2.5v3.8h-6.4M160 126.4h3.2v3.8h2.5M160 132.7h5.7M165.7 135.3h-2.5v3.8h-3.2"/>
<path d="M175.9 130.2h1.9M203.2 124.5v7.6h-6.4M228.6 129.5h7.6v3.2h1.3M228.6 127h8.9M237.5 121.3h-1.3v3.2h-7.6M245.1 121.3h1.9v3.2h1.3M245.1 127h3.2M248.3 129.5h-1.3v3.2h-1.9M258.4 124.5h1.9M14 151.1v2.6M24.1 153.7h17.8M203.2 144.8h-15.9v19h-130.2v-17.1h5.1"/>
<path d="M104.1 172.7h50.2v8.9M123.8 172.7v8.9M128.9 172.7v8.9M134 172.7v8.9M139.1 172.7v8.9M144.1 172.7v8.9M149.2 172.7v8.9M16.5 189.2v7M35.6 181.6v17.8M77.5 183.5v1.9M77.5 188v3.8M123.8 189.2v8.9"/>
<path d="M128.9 189.2v8.9M134 189.2v8.9M139.1 189.2v8.9M144.1 189.2v8.9M149.2 189.2v8.9M154.3 189.2v8.9h-50.2"/>
</g>
<g fill="none" stroke="#000084" stroke-width=".18">
<path d="M87 55.3l1.2 1.2M88.2 55.3l-1.2 1.2M177.2 40l1.2 1.2M178.4 40l-1.2 1.2M87 138.5l1.2 1.2M87 128.3l1.2 1.2M87 133.4l1.2 1.2M88.2 138.5l-1.2 1.2M88.2 128.3l-1.2 1.2M88.2 133.4l-1.2 1.2M228 136.6l1.2 1.2M228 131.5l1.2 1.2"/>
<path d="M229.2 136.6l-1.2 1.2M229.2 131.5l-1.2 1.2M87 143.5l1.2 1.3M88.2 143.5l-1.2 1.3M31.1 191.2l1.3 1.2M32.4 191.2l-1.3 1.2M50.2 196.2l1.2 1.3M50.2 183.5l1.2 1.3M51.4 196.2l-1.2 1.3M51.4 183.5l-1.2 1.3"/>
</g>
<g fill="#009600" stroke="#009600" stroke-width=".18">
<circle cx="29.2" cy="50.8" r=".46"/>
<circle cx="29.2" cy="45.7" r=".46"/>
<circle cx="29.2" cy="48.3" r=".46"/>
<circle cx="29.2" cy="136.5" r=".46"/>
<circle cx="29.2" cy="134" r=".46"/>
<circle cx="39.4" cy="65.4" r=".46"/>
<circle cx="123.8" cy="172.7" r=".46"/>
<circle cx="115.6" cy="172.7" r=".46"/>
<circle cx="77.5" cy="190.5" r=".46"/>
<circle cx="77.5" cy="184.2" r=".46"/>
<circle cx="128.9" cy="172.7" r=".46"/>
<circle cx="128.9" cy="198.1" r=".46"/>
<circle cx="134" cy="198.1" r=".46"/>
<circle cx="139.1" cy="198.1" r=".46"/>
<circle cx="123.8" cy="198.1" r=".46"/>
<circle cx="104.1" cy="198.1" r=".46"/>
<circle cx="115.6" cy="198.1" r=".46"/>
<circle cx="149.2" cy="198.1" r=".46"/>
<circle cx="144.1" cy="198.1" r=".46"/>
<circle cx="134" cy="172.7" r=".46"/>
<circle cx="104.1" cy="172.7" r=".46"/>
<circle cx="74.9" cy="35.6" r=".46"/>
<circle cx="90.2" cy="59.7" r=".46"/>
<circle cx="95.2" cy="64.8" r=".46"/>
<circle cx="41.9" cy="107.3" r=".46"/>
<circle cx="90.2" cy="53.3" r=".46"/>
<circle cx="24.1" cy="153.7" r=".46"/>
<circle cx="16.5" cy="194.3" r=".46"/>
<circle cx="29.2" cy="139.1" r=".46"/>
<circle cx="57.1" cy="156.2" r=".46"/>
<circle cx="35.6" cy="186.7" r=".46"/>
<circle cx="35.6" cy="194.3" r=".46"/>
<circle cx="35.6" cy="199.4" r=".46"/>
<circle cx="203.2" cy="129.5" r=".46"/>
<circle cx="149.9" cy="87.6" r=".46"/>
<circle cx="138.4" cy="64.8" r=".46"/>
<circle cx="152.4" cy="45.7" r=".46"/>
<circle cx="145.4" cy="117.5" r=".46"/>
<circle cx="203.2" cy="127" r=".46"/>
<circle cx="203.2" cy="132.1" r=".46"/>
<circle cx="135.9" cy="30.5" r=".46"/>
<circle cx="124.5" cy="35.6" r=".46"/>
<circle cx="233.7" cy="39.4" r=".46"/>
<circle cx="215.9" cy="116.8" r=".46"/>
<circle cx="139.1" cy="172.7" r=".46"/>
<circle cx="149.2" cy="172.7" r=".46"/>
<circle cx="144.1" cy="172.7" r=".46"/>
<circle cx="203.2" cy="139.7" r=".46"/>
<circle cx="203.2" cy="137.2" r=".46"/>
<circle cx="233.7" cy="129.5" r=".46"/>
<circle cx="215.9" cy="24.1" r=".46"/>
<circle cx="201.3" cy="47" r=".46"/>
<circle cx="201.3" cy="54.6" r=".46"/>
<circle cx="196.8" cy="44.5" r=".46"/>
<circle cx="201.3" cy="34.3" r=".46"/>
<circle cx="201.3" cy="36.8" r=".46"/>
<circle cx="201.3" cy="39.4" r=".46"/>
<circle cx="215.9" cy="72.4" r=".46"/>
<circle cx="166.4" cy="35.6" r=".46"/>
<circle cx="166.4" cy="40.6" r=".46"/>
<circle cx="152.4" cy="22.2" r=".46"/>
</g>
<text font-size="7" fill="#0000c2" x="16.5" y="22.6">DigiMind</text>
<g font-size="2.8" fill="#840000">
<text x="160.4" y="196.8">Title:</text>
<text x="170.1" y="196.8">DigiMind</text>
</g>
<g font-size="2.1" fill="#840000">
<text x="160.4" y="174.9">A game</text>
<text x="170.3" y="174.9">to</text>
<text x="173.8" y="174.9">guess</text>
<text x="181.5" y="174.9">the</text>
<text x="186.3" y="174.9">master</text>
<text x="195.3" y="174.9">code</text>
<text x="160.4" y="189.9">Sheet:</text>
<text x="160.4" y="187.1">RetroStack</text>
<text x="174.2" y="187.1">-</text>
<text x="177.8" y="187.1">Marcel</text>
<text x="186.9" y="187.1">Erz</text>
<text x="160.4" y="192.6">File:</text>
<text x="166.5" y="192.6">DigiMind.kicad_sch</text>
<text x="160.4" y="202.8">KiCad</text>
<text x="160.4" y="200">Size:</text>
<text x="167.1" y="200">USLetter</text>
<text x="168.1" y="202.8">E.D.A.</text>
<text x="175.7" y="202.8">8.0.3</text>
<text x="182.4" y="200">Date:</text>
<text x="189.4" y="200">2024-06-24</text>
<text x="245.4" y="200.2">Rev:</text>
<text x="245.4" y="202.8">Id:</text>
<text x="249.5" y="202.8">1/1</text>
<text x="251.8" y="200.2">1.1</text>
</g>
<g font-size="1.8" fill="#840000">
<text x="35" y="11.9">1</text>
<text x="85" y="11.9">2</text>
<text x="135" y="11.9">3</text>
<text x="185" y="11.9">4</text>
<text x="235" y="11.9">5</text>
<text x="10.3" y="35.9">A</text>
<text x="267.7" y="35.9">A</text>
<text x="10.3" y="85.9">B</text>
<text x="89.8" y="86" transform="rotate(-90 89.8 86)">~{ENTERED} 10</text>
<text x="267.7" y="85.9">B</text>
<text x="10.3" y="135.9">C</text>
<text x="267.7" y="135.9">C</text>
<text x="10.3" y="185.9">D</text>
<text x="267.7" y="185.9">D</text>
<text x="35" y="205.8">1</text>
<text x="85" y="205.8">2</text>
<text x="135" y="205.8">3</text>
<text x="185" y="205.8">4</text>
<text x="235" y="205.8">5</text>
</g>
<g font-size="1.8" fill="#006464">
<text x="150.4" y="19.5">+5V</text>
<text x="213.9" y="21.2">+5V</text>
<text x="240.7" y="21.2">Red</text>
<text x="249.5" y="20.5">RN1</text>
<text x="255.8" y="19.5">+5V</text>
<text x="128.4" y="28">10uF</text>
<text x="129.5" y="26.3">C1</text>
<text x="153.7" y="27.5">U10</text>
<text x="165.3" y="28" transform="rotate(-90 165.3 28)">R15</text>
<text x="167.2" y="27.3" transform="rotate(-90 167.2 27.3)">1k</text>
<text x="217.2" y="28.8">U7</text>
<text x="240.7" y="26.9">Red</text>
<text x="241.2" y="25">D8</text>
<text x="72.9" y="32.6">+5V</text>
<text x="144" y="31.3">TR</text>
<text x="153.3" y="32.3" transform="rotate(-90 153.3 32.3)">VCC</text>
<text x="159.2" y="31.3">Q</text>
<text x="172" y="34.5">R16</text>
<text x="209.3" y="32.6">P0</text>
<text x="209.3" y="35.2">P1</text>
<text x="216.8" y="34.1" transform="rotate(-90 216.8 34.1)">VCC</text>
<text x="219.8" y="35.2">Q1</text>
<text x="219.8" y="32.6">Q0</text>
<text x="240.7" y="32.6">Red</text>
<text x="241.2" y="30.7">D9</text>
<text x="34.8" y="40.2">SW1</text>
<text x="76.2" y="40.2">U3</text>
<text x="127.5" y="39.7">0.01uF</text>
<text x="129.5" y="41.8">C2</text>
<text x="144" y="41.5">R</text>
<text x="144" y="36.4">CV</text>
<text x="148.6" y="36.4">NA555P</text>
<text x="157" y="41.5">THR</text>
<text x="157.5" y="36.4">DIS</text>
<text x="172.1" y="39.6">RV1</text>
<text x="172.6" y="41.5">1M</text>
<text x="172.8" y="36.4">1k</text>
<text x="209.3" y="37.7">P2</text>
<text x="209.3" y="40.2">P3</text>
<text x="219.8" y="40.2">Q3</text>
<text x="219.8" y="37.7">Q2</text>
<text x="240.6" y="36.4">D10</text>
<text x="240.7" y="38.3">Red</text>
<text x="68.3" y="44">D0</text>
<text x="68.3" y="46.6">D1</text>
<text x="75.8" y="45.5" transform="rotate(-90 75.8 45.5)">VCC</text>
<text x="78.8" y="44">Q0</text>
<text x="78.8" y="46.6">Q1</text>
<text x="153.3" y="42.7" transform="rotate(-90 153.3 42.7)">GND</text>
<text x="209.3" y="45.3">Dsr</text>
<text x="209.3" y="47.9">Dsl</text>
<text x="240.6" y="42.1">D11</text>
<text x="68.3" y="51.7">D3</text>
<text x="68.3" y="49.1">D2</text>
<text x="78.8" y="51.7">Q3</text>
<text x="78.8" y="49.1">Q2</text>
<text x="150.4" y="50.4">GND</text>
<text x="209.3" y="52.9">S0</text>
<text x="216.8" y="51.2" transform="rotate(-90 216.8 51.2)">74LS194</text>
<text x="27.2" y="55.5">GND</text>
<text x="27.2" y="59.9">+5V</text>
<text x="68.3" y="54.2">D4</text>
<text x="68.3" y="56.7">D5</text>
<text x="75.8" y="57.6" transform="rotate(-90 75.8 57.6)">74LS174</text>
<text x="78.8" y="54.2">Q4</text>
<text x="78.8" y="56.7">Q5</text>
<text x="209.3" y="55.5">S1</text>
<text x="32.3" y="62.5">SW4</text>
<text x="45.7" y="63.7">U6A</text>
<text x="68.3" y="61.8">Cp</text>
<text x="209.3" y="65.6">Mr</text>
<text x="209.3" y="60.6">Cp</text>
<text x="38.3" y="70.5" transform="rotate(-90 38.3 70.5)">R5</text>
<text x="45.9" y="68.8">74LS08</text>
<text x="68.3" y="66.9">~{Mr}</text>
<text x="75.8" y="67.6" transform="rotate(-90 75.8 67.6)">GND</text>
<text x="86.2" y="67.3" transform="rotate(-90 86.2 67.3)">U8C</text>
<text x="147.8" y="68.4">+5V</text>
<text x="216.8" y="66.3" transform="rotate(-90 216.8 66.3)">GND</text>
<text x="37.3" y="77.7">GND</text>
<text x="150.7" y="76.1" transform="rotate(-90 150.7 76.1)">1k</text>
<text x="152.8" y="76.3" transform="rotate(-90 152.8 76.3)">R2</text>
<text x="213.9" y="77.1">GND</text>
<text x="72.9" y="78.3">GND</text>
<text x="153.3" y="83.9" transform="rotate(-90 153.3 83.9)">D7</text>
<text x="196.9" y="83.7">U8D</text>
<text x="148.2" y="84.4" transform="rotate(-90 148.2 84.4)">Red</text>
<text x="39.9" y="96.7">+5V</text>
<text x="33.5" y="103.7">SW5</text>
<text x="40.9" y="104.8" transform="rotate(-90 40.9 104.8)">R6</text>
<text x="128.8" y="104.4">+5V</text>
<text x="145.3" y="107.5">+5V</text>
<text x="27.2" y="112">GND</text>
<text x="93.6" y="109.3" transform="rotate(-90 93.6 109.3)">U6C</text>
<text x="98.7" y="111.6" transform="rotate(-90 98.7 111.6)">74LS08</text>
<text x="132.1" y="112">U4</text>
<text x="213.9" y="113.9">+5V</text>
<text x="72.9" y="115.8">+5V</text>
<text x="124.2" y="115.8">B3</text>
<text x="124.2" y="118.3">B2</text>
<text x="131.7" y="117.2" transform="rotate(-90 131.7 117.2)">VCC</text>
<text x="132.7" y="118.3">Ia&lt;b</text>
<text x="132.7" y="115.8">Ia&gt;b</text>
<text x="76.2" y="123.4">U5</text>
<text x="124.2" y="120.9">B1</text>
<text x="124.2" y="123.4">B0</text>
<text x="132.7" y="120.9">Ia=b</text>
<text x="143.4" y="126">GND</text>
<text x="154.9" y="125.3">D3</text>
<text x="209.3" y="125.3">D0</text>
<text x="217.2" y="121.5">U2</text>
<text x="219.8" y="125.3">Q0</text>
<text x="239.4" y="124.1">Red</text>
<text x="240" y="120.2">D4</text>
<text x="240" y="126">D5</text>
<text x="250.7" y="122.8">RN3</text>
<text x="34.8" y="128.5">SW2</text>
<text x="68.3" y="127.2">D0</text>
<text x="75.8" y="128.7" transform="rotate(-90 75.8 128.7)">VCC</text>
<text x="78.8" y="127.2">Q0</text>
<text x="78.8" y="129.8">~{Q0}</text>
<text x="124.2" y="131">A2</text>
<text x="124.2" y="128.5">A3</text>
<text x="131.7" y="128.7" transform="rotate(-90 131.7 128.7)">74LS85</text>
<text x="132" y="131">Oa&gt;b</text>
<text x="153.1" y="129.1">Yellow</text>
<text x="154.9" y="131.7">D2</text>
<text x="168.2" y="128.5">RN2</text>
<text x="209.3" y="127.9">D1</text>
<text x="209.3" y="130.4">D2</text>
<text x="216.8" y="126.8" transform="rotate(-90 216.8 126.8)">VCC</text>
<text x="219.8" y="130.4">Q2</text>
<text x="219.8" y="127.9">Q1</text>
<text x="239.4" y="129.8">Red</text>
<text x="240" y="131.7">D6</text>
<text x="258.3" y="129.1">GND</text>
<text x="68.3" y="137.4">D2</text>
<text x="68.3" y="132.3">D1</text>
<text x="78.8" y="137.4">Q2</text>
<text x="78.8" y="134.8">~{Q1}</text>
<text x="78.8" y="132.3">Q1</text>
<text x="124.2" y="136.1">A0</text>
<text x="124.2" y="133.6">A1</text>
<text x="131.7" y="136.8" transform="rotate(-90 131.7 136.8)">GND</text>
<text x="132" y="136.1">Oa=b</text>
<text x="132" y="133.6">Oa&lt;b</text>
<text x="153.1" y="135.5">Yellow</text>
<text x="175.8" y="134.8">GND</text>
<text x="194.8" y="136.8">GND</text>
<text x="209.3" y="132.9">D3</text>
<text x="219.8" y="132.9">Q3</text>
<text x="239.4" y="135.5">Red</text>
<text x="27.2" y="143.7">GND</text>
<text x="68.3" y="142.5">D3</text>
<text x="75.8" y="140.8" transform="rotate(-90 75.8 140.8)">74LS175</text>
<text x="78.8" y="139.9">~{Q2}</text>
<text x="78.8" y="142.5">Q3</text>
<text x="153.4" y="141.8">Green</text>
<text x="154.9" y="138">D1</text>
<text x="209.3" y="143.1">CET</text>
<text x="209.3" y="140.6">CEP</text>
<text x="209.3" y="138">~{PE}</text>
<text x="216.8" y="141.4" transform="rotate(-90 216.8 141.4)">74LS161</text>
<text x="220.1" y="138">TC</text>
<text x="11.9" y="148.2">+5V</text>
<text x="68.3" y="147.5">Cp</text>
<text x="78.8" y="145">~{Q3}</text>
<text x="128.8" y="147.5">GND</text>
<text x="209.3" y="145.6">CP</text>
<text x="17" y="150.7">SW3</text>
<text x="45.6" y="152">U6B</text>
<text x="68.3" y="150.1">~{Mr}</text>
<text x="75.8" y="150.7" transform="rotate(-90 75.8 150.7)">GND</text>
<text x="209.3" y="150.7">~{MR}</text>
<text x="216.8" y="151.4" transform="rotate(-90 216.8 151.4)">GND</text>
<text x="25" y="158.7" transform="rotate(-90 25 158.7)">R1</text>
<text x="45.9" y="157.1">74LS08</text>
<text x="72.9" y="161.5">GND</text>
<text x="22.1" y="166">GND</text>
<text x="213.9" y="162.2">GND</text>
<text x="102.1" y="169.8">+5V</text>
<text x="38.7" y="180.2">U8A</text>
<text x="75.4" y="180.8">+5V</text>
<text x="80" y="185">PWR_FLAG</text>
<text x="101.9" y="185">U8E</text>
<text x="105" y="182.6" transform="rotate(-90 105 182.6)">VCC</text>
<text x="113.6" y="185">U6E</text>
<text x="116.4" y="182.6" transform="rotate(-90 116.4 182.6)">VCC</text>
<text x="124.5" y="184.4">C3</text>
<text x="129.5" y="184.4">C4</text>
<text x="134.6" y="184.4">C5</text>
<text x="139.7" y="184.4">C6</text>
<text x="144.8" y="184.4">C7</text>
<text x="149.9" y="184.4">C8</text>
<text x="154.9" y="184.4">C9</text>
<text x="65.5" y="188.8">J1</text>
<text x="80" y="191.4">PWR_FLAG</text>
<text x="100.5" y="187.6">74LS02</text>
<text x="111.9" y="187.6">74LS08</text>
<text x="124.5" y="188.8">C</text>
<text x="129.5" y="188.8">C</text>
<text x="134.6" y="188.8">C</text>
<text x="139.7" y="188.8">C</text>
<text x="144.8" y="188.8">C</text>
<text x="149.9" y="188.8">C</text>
<text x="154.9" y="188.8">C</text>
<text x="20.2" y="197.7">U6D</text>
<text x="38.9" y="192.9">U8B</text>
<text x="75.4" y="196.4">GND</text>
<text x="105" y="192" transform="rotate(-90 105 192)">GND</text>
<text x="116.4" y="192" transform="rotate(-90 116.4 192)">GND</text>
<text x="14.5" y="200.9">GND</text>
<text x="102.1" y="202.8">GND</text>
<text x="33.5" y="204.1">GND</text>
</g>
<g font-size="1.8" fill="#a90000">
<text x="247.6" y="22">2</text>
<text x="255.8" y="22">1</text>
<text x="152.1" y="27.4" transform="rotate(-90 152.1 27.4)">8</text>
<text x="215.6" y="28" transform="rotate(-90 215.6 28)">16</text>
<text x="247.6" y="24.5">3</text>
<text x="247.6" y="27.1">4</text>
<text x="247.6" y="29.6">5</text>
<text x="140.9" y="30.2">2</text>
<text x="140.9" y="35.3">5</text>
<text x="162.5" y="30.2">3</text>
<text x="162.5" y="35.3">7</text>
<text x="205" y="31.5">3</text>
<text x="205" y="34">4</text>
<text x="224.7" y="34">14</text>
<text x="224.7" y="31.5">15</text>
<text x="74.7" y="39.4" transform="rotate(-90 74.7 39.4)">16</text>
<text x="140.9" y="40.4">4</text>
<text x="162.5" y="40.4">6</text>
<text x="170.1" y="40.4">3</text>
<text x="176.5" y="40.4">1</text>
<text x="205" y="36.6">5</text>
<text x="205" y="39.1">6</text>
<text x="224.7" y="39.1">12</text>
<text x="224.7" y="36.6">13</text>
<text x="31" y="42.9">1</text>
<text x="31" y="45.5">2</text>
<text x="41.2" y="45.5">7</text>
<text x="41.2" y="42.9">8</text>
<text x="64.1" y="42.9">3</text>
<text x="64.1" y="45.5">4</text>
<text x="84.4" y="42.9">2</text>
<text x="84.4" y="45.5">5</text>
<text x="152.1" y="45.2" transform="rotate(-90 152.1 45.2)">1</text>
<text x="173.7" y="44.5" transform="rotate(-90 173.7 44.5)">2</text>
<text x="205" y="44.2">2</text>
<text x="205" y="46.7">7</text>
<text x="31" y="48">3</text>
<text x="31" y="50.5">4</text>
<text x="41.2" y="50.5">5</text>
<text x="41.2" y="48">6</text>
<text x="63.5" y="50.5">11</text>
<text x="63.5" y="53.1">13</text>
<text x="64.1" y="48">6</text>
<text x="83.8" y="50.5">10</text>
<text x="83.8" y="53.1">12</text>
<text x="84.4" y="48">7</text>
<text x="205" y="51.8">9</text>
<text x="63.5" y="55.6">14</text>
<text x="83.8" y="55.6">15</text>
<text x="204.4" y="54.4">10</text>
<text x="204.4" y="59.4">11</text>
<text x="43.1" y="65.2">1</text>
<text x="60.2" y="60.6">GND9</text>
<text x="64.1" y="65.8">1</text>
<text x="87.4" y="62.6" transform="rotate(-90 87.4 62.6)">9</text>
<text x="92.5" y="62.6" transform="rotate(-90 92.5 62.6)">8</text>
<text x="205" y="64.5">1</text>
<text x="43.1" y="70.2">2</text>
<text x="54.5" y="67.7">3</text>
<text x="74.7" y="71.8" transform="rotate(-90 74.7 71.8)">8</text>
<text x="215.6" y="70.6" transform="rotate(-90 215.6 70.6)">8</text>
<text x="89.9" y="74.3" transform="rotate(-90 89.9 74.3)">10</text>
<text x="189.8" y="87.4">13</text>
<text x="201" y="89.9">11</text>
<text x="201" y="84.8">12</text>
<text x="95" y="103.5" transform="rotate(-90 95 103.5)">10</text>
<text x="100.1" y="102.9" transform="rotate(-90 100.1 102.9)">9</text>
<text x="130.6" y="111.2" transform="rotate(-90 130.6 111.2)">16</text>
<text x="97.5" y="114.4" transform="rotate(-90 97.5 114.4)">8</text>
<text x="119.3" y="119.8">11</text>
<text x="119.3" y="117.2">14</text>
<text x="119.9" y="114.7">1</text>
<text x="140.3" y="117.2">2</text>
<text x="140.3" y="119.8">3</text>
<text x="140.3" y="114.7">4</text>
<text x="74.7" y="122.6" transform="rotate(-90 74.7 122.6)">16</text>
<text x="119.9" y="122.3">9</text>
<text x="205" y="124.2">3</text>
<text x="215.6" y="120.7" transform="rotate(-90 215.6 120.7)">16</text>
<text x="224.7" y="124.2">14</text>
<text x="248.2" y="124.2">2</text>
<text x="256.5" y="124.2">1</text>
<text x="31" y="131.2">1</text>
<text x="41.2" y="131.2">8</text>
<text x="64.1" y="126.1">4</text>
<text x="64.1" y="131.2">5</text>
<text x="84.4" y="126.1">2</text>
<text x="84.4" y="128.7">3</text>
<text x="84.4" y="131.2">7</text>
<text x="119.3" y="129.9">13</text>
<text x="119.3" y="127.4">15</text>
<text x="140.3" y="129.9">5</text>
<text x="165.7" y="129.9">2</text>
<text x="173.9" y="129.9">1</text>
<text x="205" y="126.7">4</text>
<text x="205" y="129.3">5</text>
<text x="205" y="131.8">6</text>
<text x="224.7" y="131.8">11</text>
<text x="224.7" y="129.3">12</text>
<text x="224.7" y="126.7">13</text>
<text x="248.2" y="126.7">3</text>
<text x="248.2" y="129.3">4</text>
<text x="31" y="133.7">2</text>
<text x="31" y="136.3">3</text>
<text x="41.2" y="136.3">6</text>
<text x="41.2" y="133.7">7</text>
<text x="63.5" y="136.3">12</text>
<text x="83.8" y="136.3">10</text>
<text x="84.4" y="133.7">6</text>
<text x="119.3" y="135">10</text>
<text x="119.3" y="132.5">12</text>
<text x="140.3" y="135">6</text>
<text x="140.3" y="132.5">7</text>
<text x="165.7" y="132.5">3</text>
<text x="165.7" y="135">4</text>
<text x="205" y="136.9">9</text>
<text x="224.7" y="136.9">15</text>
<text x="31" y="138.8">4</text>
<text x="41.2" y="138.8">5</text>
<text x="63.5" y="141.4">13</text>
<text x="83.8" y="138.8">11</text>
<text x="83.8" y="143.9">14</text>
<text x="83.8" y="141.4">15</text>
<text x="130.6" y="141" transform="rotate(-90 130.6 141)">8</text>
<text x="204.4" y="142">10</text>
<text x="205" y="139.4">7</text>
<text x="64.1" y="146.4">9</text>
<text x="64.1" y="149">1</text>
<text x="205" y="149.6">1</text>
<text x="205" y="144.5">2</text>
<text x="43.1" y="153.4">4</text>
<text x="54.5" y="156">6</text>
<text x="74.7" y="155" transform="rotate(-90 74.7 155)">8</text>
<text x="215.6" y="155.6" transform="rotate(-90 215.6 155.6)">8</text>
<text x="43.1" y="158.5">5</text>
<text x="103.9" y="176.6" transform="rotate(-90 103.9 176.6)">14</text>
<text x="115.3" y="176.6" transform="rotate(-90 115.3 176.6)">14</text>
<text x="37" y="181.4">2</text>
<text x="48.2" y="183.9">1</text>
<text x="75.5" y="185.2">1</text>
<text x="17.1" y="189">12</text>
<text x="28.5" y="191.5">11</text>
<text x="37" y="186.4">3</text>
<text x="75.5" y="190.2">2</text>
<text x="75.5" y="187.7">3</text>
<text x="17.1" y="194.1">13</text>
<text x="37" y="194.1">5</text>
<text x="48.2" y="196.6">4</text>
<text x="103.9" y="196.3" transform="rotate(-90 103.9 196.3)">7</text>
<text x="115.3" y="196.3" transform="rotate(-90 115.3 196.3)">7</text>
<text x="37" y="199.1">6</text>
</g>
<g font-size="1.8" fill="#0f0f0f">
<text x="58.6" y="65.7">~{RST}1</text>
<text x="94.9" y="79" transform="rotate(-90 94.9 79)">ENTERED</text>
<text x="129.1" y="87.3">~{GAMEOVER}</text>
<text x="61.6" y="107">~{RST}</text>
<text x="58.6" y="148.9">~{RST}1</text>
<text x="202.9" y="158.3" transform="rotate(-90 202.9 158.3)">ENTERED</text>
</g>
<g font-size="1.4" fill="#006464">
<text x="90.9" y="70.7" transform="rotate(-90 90.9 70.7)">74LS02</text>
<text x="193.4" y="88.4">74LS02</text>
<text x="40.8" y="184.9">74LS02</text>
<text x="21.2" y="192.5">74LS08</text>
<text x="40.8" y="197.6">74LS02</text>
</g>
</svg>
